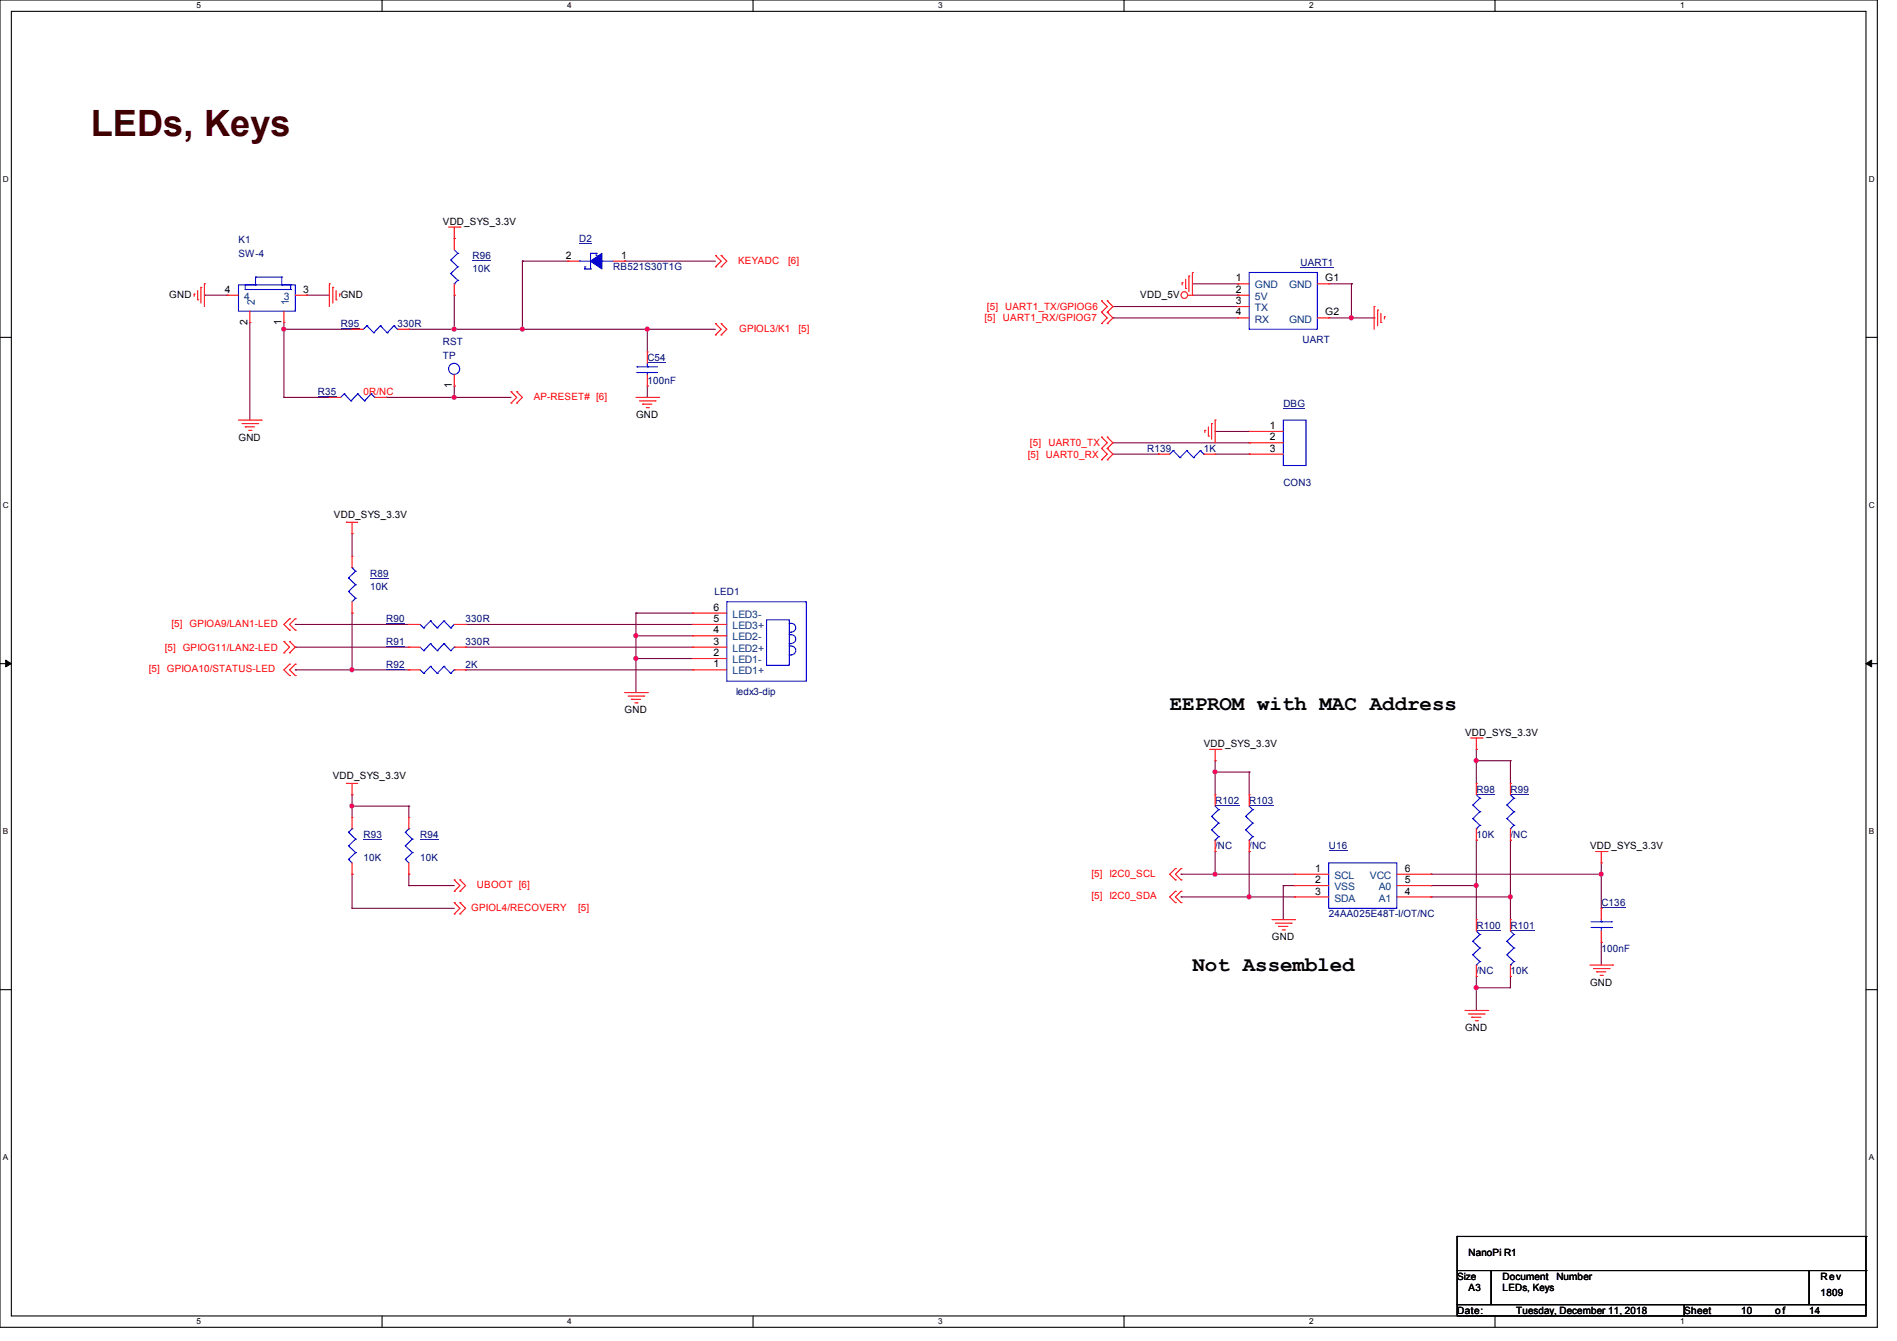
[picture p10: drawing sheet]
<svg xmlns="http://www.w3.org/2000/svg" width="297mm" height="210mm" viewBox="0 0 297 210" stroke-linecap="round" stroke-linejoin="round" font-family="sans-serif">
<path d="M0 0h293.9v207.9h-293.9zM1.8 1.8h290.3v204.3h-290.3z" fill="none" stroke="#000" stroke-width=".17"/>
<g fill="#fff">
<path d="M30.8 .2h.7v1.4h-.7z"/>
<path d="M30.8 206.2h.7v1.4h-.7z"/>
</g>
<path d="M59.8 0v1.8M59.8 206.1v1.8" fill="none" stroke="#000" stroke-width=".17"/>
<g fill="#fff">
<path d="M88.8 .2h.7v1.4h-.7z"/>
<path d="M88.8 206.2h.7v1.4h-.7z"/>
</g>
<path d="M117.9 0v1.8M117.9 206.1v1.8" fill="none" stroke="#000" stroke-width=".17"/>
<g fill="#fff">
<path d="M146.9 .2h.7v1.4h-.7z"/>
<path d="M146.9 206.2h.7v1.4h-.7z"/>
</g>
<path d="M176 0v1.8M176 206.1v1.8" fill="none" stroke="#000" stroke-width=".17"/>
<g fill="#fff">
<path d="M205 .2h.7v1.4h-.7z"/>
<path d="M205 206.2h.7v1.4h-.7z"/>
</g>
<path d="M234.1 0v1.8M234.1 206.1v1.8" fill="none" stroke="#000" stroke-width=".17"/>
<g fill="#fff">
<path d="M263.1 .2h.6v1.4h-.6z"/>
<path d="M263.1 206.2h.6v1.4h-.6z"/>
<path d="M.5 27.3h.9v1.4h-.9z"/>
<path d="M292.6 27.3h.9v1.4h-.9z"/>
<path d="M.5 78.4h.9v1.4h-.9z"/>
<path d="M292.6 78.4h.9v1.4h-.9z"/>
</g>
<path d="M0 52.8h1.8M292.1 52.8h1.8" fill="none" stroke="#000" stroke-width=".17"/>
<g fill="#fff">
<path d="M.5 129.5h.8v1.4h-.8z"/>
<path d="M292.6 129.5h.8v1.4h-.8z"/>
</g>
<path d="M0 103.9h1.8M292.1 103.9h1.8" fill="none" stroke="#000" stroke-width=".17"/>
<path d="M.9 103.4l.9 .5-.9 .5zM292.1 103.9l.9-.5v1z" fill="#000" stroke="#000" stroke-width=".16"/>
<g fill="#fff">
<path d="M.5 180.5h.8v1.4h-.8z"/>
<path d="M292.6 180.5h.8v1.4h-.8z"/>
</g>
<g fill="none" stroke="#000" stroke-width=".17">
<path d="M0 155h1.8M292.1 155h1.8M228.1 199h5.4v5.3h-5.4zM228.1 193.6h.1M228.1 193.6v5.4M228.1 193.6h64M233.5 199h49.8v5.3h-49.8zM283.3 199h8.8v5.3h-8.8zM292.1 193.6h.1M292.1 199h.1M292.1 193.6v5.4M228.1 204.3h35.6v1.8h-35.6z"/>
<path d="M263.7 204.3h28.4v1.8h-28.4z"/>
</g>
<g fill="none" stroke="#800040" stroke-width=".17">
<path d="M32 46.2h.1M32 46.2h3.6M39.1 50.5h.1M39.1 50.5v15.3M44.4 51.6h.1M44.4 50.5h.1M44.4 51.6h10.7M44.4 50.5v11.7M48 46.2h.1M48 46.2h3.6M64 51.6h.1M64 51.6h48"/>
<path d="M71.1 46.2h.1M71.1 51.6h.1M71.1 46.2v5.4M81.8 40.9h.1M81.8 51.6h.1M81.8 40.9h7.1M81.8 40.9v10.7M97.8 40.9h.1M97.8 40.9h14.2M101.3 51.6h.1M101.3 51.6v3.5M174.2 48h.1"/>
<path d="M174.2 49.8h.1M174.2 48h19.6M174.2 49.8h19.6M186.7 46.2h7.1M186.7 44.4h7.1M193.8 44.4h.1M193.8 46.2h.1M208 49.8h7.1M208 44.4h3.6M211.6 44.4h.1M211.6 49.8h.1M211.6 44.4v5.4"/>
<path d="M215.1 49.8h.1M44.4 62.2h.1M44.4 62.2h7.2M60.5 62.2h.1M60.5 62.2h19.5M71.1 60.5h.1M71.1 62.2h.1M71.1 60.5v1.7M101.3 60.5h.1M101.3 60.5v1.7M174.2 69.3h21.4M174.2 71.1h7.2"/>
<path d="M181.4 71.1h.1M190.2 67.6h.1M190.2 71.1h5.4M190.2 67.6h5.4M195.6 69.3h.1M195.6 71.1h.1M46.2 97.8h.1M46.2 97.8h17.8M55.1 96h.1M55.1 83.6h.1M55.1 83.6v3.5M55.1 96v8.9"/>
<path d="M72.9 97.8h.1M72.9 97.8h35.6M99.6 96h.1M99.6 99.6h.1M99.6 96v12.5M99.6 99.6h8.9M99.6 96h8.9M46.2 104.9h.1M46.2 101.3h.1M46.2 104.9h17.8M46.2 101.3h17.8M55.1 104.9h.1"/>
<path d="M72.9 104.9h.1M72.9 101.3h.1M72.9 104.9h35.6M72.9 101.3h35.6M99.6 103.1h.1M99.6 103.1h8.9M190.2 119.1h.1M190.2 119.1v5.4M231.1 119.1h.1M231.1 117.3h.1M231.1 117.3v5.4M231.1 119.1h5.4"/>
<path d="M236.5 119.1h.1M236.5 119.1v3.6M55.1 126.2h.1M55.1 136.9h.1M55.1 124.5h.1M55.1 124.5v3.5M55.1 136.9v5.3M55.1 126.2h8.9M64 126.2h.1M64 136.9h.1M64 138.7h.1M64 126.2v1.8"/>
<path d="M64 136.9v1.8M64 138.7h7.1M184.9 136.9h.1M184.9 136.9h17.8M190.2 136.9h.1M190.2 120.9h.1M190.2 133.3h.1M190.2 133.3v3.6M190.2 120.9h5.4M195.6 120.9h.1M195.6 133.3h.1M195.6 120.9v3.6"/>
<path d="M195.6 133.3v7.2M200.9 138.7h.1M200.9 138.7h1.8M200.9 138.7v5.3M224 136.9h.1M224 138.7h.1M224 138.7h7.1M224 136.9h26.7M231.1 138.7h.1M231.1 131.6h.1M231.1 131.6v12.4M236.5 131.6h.1"/>
<path d="M236.5 131.6v12.4M250.7 135.1h.1M250.7 136.9h.1M250.7 135.1v7.1M55.1 142.2h.1M55.1 142.2h16M184.9 140.5h.1M184.9 140.5h17.8M195.6 140.5h.1M224 140.5h.1M224 140.5h12.5M231.1 154.7h.1"/>
<path d="M231.1 152.9h.1M231.1 152.9v5.3M236.5 140.5h.1M236.5 152.9h.1M236.5 152.9v1.8h-5.4M250.7 147.6h.1M250.7 147.6v3.5"/>
</g>
<g fill="#f0f" stroke="#f0f" stroke-width=".17">
<circle cx="101.3" cy="51.5" r=".32"/>
<circle cx="99.5" cy="103.1" r=".32"/>
<circle cx="55.1" cy="126.2" r=".32"/>
<circle cx="250.7" cy="136.9" r=".32"/>
<circle cx="236.5" cy="140.4" r=".32"/>
<circle cx="231.1" cy="154.7" r=".32"/>
<circle cx="190.2" cy="136.9" r=".32"/>
<circle cx="190.2" cy="120.9" r=".32"/>
<circle cx="231.1" cy="138.7" r=".32"/>
<circle cx="231.1" cy="119.1" r=".32"/>
<circle cx="195.6" cy="140.4" r=".32"/>
<circle cx="44.4" cy="51.5" r=".32"/>
<circle cx="71.1" cy="62.2" r=".32"/>
<circle cx="81.8" cy="51.5" r=".32"/>
<circle cx="71.1" cy="51.5" r=".32"/>
<circle cx="99.5" cy="99.5" r=".32"/>
<circle cx="55.1" cy="104.9" r=".32"/>
<circle cx="211.6" cy="49.8" r=".32"/>
</g>
<g fill="none" stroke="#f00" stroke-width=".17">
<path d="M70.2 35.6h1.8M71.1 37.3h.1M71.1 35.6v3.5M72 35.6h.1M30.4 46.1h.1M30.4 46.1v.3M30.9 46.9h.1M30.9 45.5v1.4M31.5 45h.1M31.5 45v2.5M32 44.4h.1M32 44.4v3.6"/>
<path d="M35.6 46.2h.1M35.6 46.2h1.7M39.1 50.5h.1M39.1 48.7v1.8M44.4 50.5h.1M44.4 48.7v1.8M46.2 46.2h1.8M48 46.2h.1M51.6 44.4h.1M51.6 44.4v3.6M52.1 45h.1M52.1 45v2.5"/>
<path d="M52.6 46.9h.1M52.6 45.5v1.4M53.2 46.1h.1M53.2 46.1v.3M55.1 51.6h.1M55.1 51.6h1.8M62.2 51.6h1.8M64 51.6h.1M71.1 46.2h.1M71.1 44.4v1.8M71.1 58.7v1.8M88.9 40.9h.1"/>
<path d="M88.9 40.9h1.8M96 40.9h1.8M97.8 40.9h.1M101.3 55.1h.1M101.3 55.1v1.8M101.3 58.7v1.8M112 50.7h.1M112 52.5h.1M112 41.8h.1M112 40h.1M112 50.7l.9 .9-.9 .9M112 40l.9 .9-.9 .9"/>
<path d="M112.9 50.7h.1M112.9 52.5h.1M112.9 41.8h.1M112.9 40h.1M112.9 50.7l.9 .9-.9 .9M112.9 40l.9 .9-.9 .9M172.5 48.9h.1M172.5 47.1h.1M172.5 50.7h.1M172.5 47.1l.9 .9-.9 .9M172.5 48.9l.9 .9-.9 .9M173.4 47.1h.1"/>
<path d="M173.4 48.9h.1M173.4 50.7h.1M173.4 47.1l.8 .9-.8 .9M173.4 48.9l.8 .9-.8 .9M185.1 44.3h.1M185.1 44.3v.3M185.6 45.2h.1M185.6 43.7v1.5M186 46.2h.7M186.1 43.2h.1M186.1 43.2v2.5M186.7 42.7h.1"/>
<path d="M186.7 46.2h.1M186.7 42.7v3.5M193.8 44.4h.1M193.8 46.2h.1M193.8 48h.1M193.8 49.8h.1M193.8 46.2h1.8M193.8 44.4h1.8M193.8 48h1.8M193.8 49.8h1.8M206.2 44.4h1.8M206.2 49.8h1.8"/>
<path d="M208 44.4h.1M208 49.8h.1M215.1 48h.1M215.1 48v3.6M215.7 48.6h.1M215.7 48.6v2.4M216.2 50.5h.1M216.2 49.1v1.4M216.7 49.6h.1M216.7 49.6v.4M37.3 65.8h3.6M37.9 66.3h2.4"/>
<path d="M38.4 66.8h.1M38.4 66.8h1.4M38.9 67.4h.4M39.3 67.4h.1M40.3 66.3h.1M40.9 65.8h.1M51.6 62.2h.1M51.6 62.2h1.7M58.7 62.2h1.8M60.5 62.2h.1M71.1 60.5h.1M80 63.1h.1"/>
<path d="M80 61.3h.1M80 61.3l.9 .9-.9 .9M80.9 63.1h.1M80.9 61.3h.1M80.9 61.3l.9 .9-.9 .9M99.6 62.2h3.5M100.1 62.8h2.5M100.6 63.3h.1M100.6 63.3h1.5M101.2 63.8h.3M101.3 60.5h.1M101.5 63.8h.1"/>
<path d="M102.6 62.8h.1M103.1 62.2h.1M172.5 70.2h.1M172.5 68.5h.1M172.5 72h.1M172.5 68.5l.9 .8-.9 .9M172.5 70.2l.9 .9-.9 .9M173.4 68.5h.1M173.4 70.2h.1M173.4 72h.1M173.4 68.5l.8 .8-.8 .9M173.4 70.2l.8 .9-.8 .9"/>
<path d="M181.4 71.1h.1M181.4 71.1h1.7M188.5 71.1h1.7M188.6 67.4h.1M188.6 67.4v.3M189.2 68.3h.1M189.2 66.8v1.5M189.7 66.3h.1M189.7 66.3v2.5M190.2 65.8h.1M190.2 71.1h.1M190.2 65.8v3.5"/>
<path d="M195.6 67.6h.1M195.6 69.3h.1M195.6 71.1h.1M195.6 71.1h5.3M195.6 67.6h5.3M195.6 69.3h5.3M45.3 98.7h.1M45.3 96.9h.1M45.3 96.9l-.9 .9 .9 .9M46.2 98.7h.1M46.2 96.9h.1M46.2 96.9l-.9 .9 .9 .9"/>
<path d="M54.2 81.8h.1M54.2 81.8h1.8M55.1 83.6h.1M55.1 96h.1M55.1 87.1h.1M55.1 81.8v1.8M55.1 87.1v1.8M55.1 94.2v1.8M64 97.8h.1M64 97.8h1.8M71.1 97.8h1.8M72.9 97.8h.1"/>
<path d="M108.5 99.6h.1M108.5 97.8h.1M108.5 96h.1M108.5 97.8h5.3M108.5 99.6h5.3M108.5 96h5.3M44.4 102.2h.1M44.4 100.5h.1M44.4 100.5l.9 .8-.9 .9M45.3 105.8h.1M45.3 104h.1M45.3 100.5h.1"/>
<path d="M45.3 102.2h.1M45.3 104l-.9 .9 .9 .9M45.3 100.5l.9 .8-.9 .9M46.2 105.8h.1M46.2 104h.1M46.2 104l-.9 .9 .9 .9M64 101.3h.1M64 104.9h.1M64 101.3h1.8M64 104.9h1.8M71.1 101.3h1.8M71.1 104.9h1.8"/>
<path d="M72.9 101.3h.1M72.9 104.9h.1M97.8 108.5h3.5M98.3 109h2.5M98.8 109.5h.1M98.8 109.5h1.5M99.4 110.1h.3M99.7 110.1h.1M100.8 109h.1M101.3 108.5h.1M108.5 104.9h.1M108.5 103.1h.1"/>
<path d="M108.5 101.3h.1M108.5 101.3h5.3M108.5 104.9h5.3M108.5 103.1h5.3M189.4 117.3h1.7M190.2 119.1h.1M190.2 117.3v1.8M191.1 117.3h.1M230.3 115.6h1.7M231.1 117.3h.1M231.1 115.6v1.7M232 115.6h.1"/>
<path d="M54.2 122.7h.1M54.2 122.7h1.8M55.1 124.5h.1M55.1 136.9h.1M55.1 128h.1M55.1 122.7v1.8M55.1 128v1.8M55.1 135.1v1.8M64 136.9h.1M64 128h.1M64 128v1.8M64 135.1v1.8"/>
<path d="M71.1 139.6h.1M71.1 137.8h.1M71.1 137.8l.9 .9-.9 .9M72 139.6h.1M72 137.8h.1M72 137.8l.9 .9-.9 .9M184 137.8h.1M184 136h.1M184 139.6h.1M184 136l-.9 .9 .9 .9M184 139.6l-.9 .9 .9 .9M184.9 137.8h.1"/>
<path d="M184.9 136h.1M184.9 139.6h.1M184.9 136l-.9 .9 .9 .9M184.9 139.6l-.9 .9 .9 .9M190.2 124.5h.1M190.2 133.3h.1M190.2 124.5v1.7M190.2 131.6v1.7M195.6 124.5h.1M195.6 133.3h.1M195.6 124.5v1.7M195.6 131.6v1.7"/>
<path d="M202.7 136.9h.1M202.7 138.7h.1M202.7 136.9h5.3M202.7 138.7h5.3M218.7 136.9h5.3M218.7 138.7h5.3M224 138.7h.1M224 136.9h.1M231.1 122.7h.1M231.1 131.6h.1M231.1 122.7v1.8M231.1 129.8v1.8"/>
<path d="M236.5 122.7h.1M236.5 131.6h.1M236.5 122.7v1.8M236.5 129.8v1.8M249.8 133.3h1.8M250.7 135.1h.1M250.7 133.3v1.8M251.6 133.3h.1M71.1 143.1h.1M71.1 141.4h.1M71.1 141.4l.9 .8-.9 .9M72 143.1h.1"/>
<path d="M72 141.4h.1M72 141.4l.9 .8-.9 .9M184 141.4h.1M184.9 141.4h.1M199.1 144h3.6M199.7 144.6h2.4M200.2 145.1h.1M200.2 145.1h1.4M200.7 145.6h.4M201.1 145.6h.1M202.1 144.6h.1M202.7 144h.1"/>
<path d="M202.7 140.5h.1M202.7 140.5h5.3M218.7 140.5h5.3M224 140.5h.1M229.4 158.2h3.5M229.9 158.8h2.5M230.4 159.3h.1M230.4 159.3h1.5M231 159.9h.3M231.1 144h.1M231.1 152.9h.1M231.1 144v1.8"/>
<path d="M231.1 151.1v1.8M231.3 159.9h.1M232.4 158.8h.1M232.9 158.2h.1M236.5 144h.1M236.5 152.9h.1M236.5 144v1.8M236.5 151.1v1.8M248.9 151.1h3.6M249.5 151.7h2.4M250 152.2h.1M250 152.2h1.4"/>
<path d="M250.5 152.7h.4M250.7 142.2h.1M250.7 147.6h.1M250.7 142.2v1.8M250.7 145.8v1.8M250.9 152.7h.1M251.9 151.7h.1M252.5 151.1h.1"/>
<circle cx="185.4" cy="46.2" r=".52"/>
</g>
<g fill="none" stroke="#00f" stroke-width=".17">
<path d="M71.1 39.1l.6 .6M71.7 39.7h.1M71.7 39.7l-1.1 1M93.3 39.7h.1M93.3 39.7h-.8v2.4M93.3 39.7v.3M37.3 44.6h8.9v4.1h-8.9zM38.4 45.3h.1M38.4 44.6h.1M38.4 45.3h7.1M38.4 44.6v.7M38.4 44.6h1.6"/>
<path d="M40 44.6h.1M40 43.4h.1M40 43.4v1.2M40 43.4h4.1M44.1 43.4h.1M44.1 44.6h.1M44.1 44.6h1.4M44.1 43.4v1.2M45.5 44.6h.1M45.5 45.3h.1M45.5 44.6v.7M57.4 51h.1"/>
<path d="M57.4 51l-.5 .6M57.4 51l1.1 1.1M58.5 52.1h.1M59.6 51h.1M59.6 51l-1.1 1.1M59.6 51l1 1.1M60.6 52.1h.1M61.7 51h.1M61.7 51l-1.1 1.1M61.7 51l.5 .6M62.2 51.6h.1M70.6 40.7h.1"/>
<path d="M70.6 42.8h.1M70.6 40.7l1.1 1.1M70.6 42.8l1.1 1.1M71.1 44.4h.1M71.7 41.8h.1M71.7 43.9h.1M71.7 43.9l-.6 .5M71.7 41.8l-1.1 1M90.7 40.9h.1M90.7 40.9h1.8M91.6 42.1h.1M91.6 41.8h.1"/>
<path d="M91.6 42.1h.9M91.6 41.8v.3M92.5 42.1h.1M93.3 40h.1M94.2 40.9h.1M94.2 40.9h1.8M99.7 57.4h.1M99.7 58.3h.1M99.7 57.4h3.3M99.7 58.3h3.3M101.3 58.3h.1M101.3 57.4h.1"/>
<path d="M101.3 56.9v.5M101.3 58.3v.4M195.6 42.7h10.6v8.9h-10.6zM53.9 61.7h.1M53.9 61.7l-.6 .5M53.9 61.7l1 1.1M54.9 62.8h.1M56 61.7h.1M56 61.7l-1.1 1.1M56 61.7l1.1 1.1M57.1 62.8h.1M58.1 61.7h.1"/>
<path d="M58.1 61.7l-1 1.1M58.1 61.7l.6 .5M58.7 62.2h.1M183.7 70.6h.1M183.7 70.6l-.6 .5M183.7 70.6l1 1.1M184.7 71.7h.1M185.8 70.6h.1M185.8 70.6l-1.1 1.1M185.8 70.6l1.1 1.1M186.9 71.7h.1M187.9 70.6h.1"/>
<path d="M187.9 70.6l-1 1.1M187.9 70.6l.6 .5M188.5 71.1h.1M200.9 65.8h3.6v7.1h-3.6zM54.6 92.6h.1M54.6 90.5h.1M54.6 92.6l1.1 1.1M54.6 90.5l1.1 1.1M55.1 88.9h.1M55.1 88.9l.6 .6M55.7 93.7h.1M55.7 91.6h.1"/>
<path d="M55.7 89.5h.1M55.7 93.7l-.6 .5M55.7 91.6l-1.1 1M55.7 89.5l-1.1 1M65.8 97.8l.5 .5M66.3 98.3h.1M67.4 97.2h.1M67.4 97.2l-1.1 1.1M67.4 97.2l1.1 1.1M68.5 98.3h.1M69.5 97.2h.1M69.5 97.2l-1 1.1"/>
<path d="M69.5 97.2l1.1 1.1M70.6 98.3h.1M71.1 97.8h.1M71.1 97.8l-.5 .5M113.8 94.2h12.4v12.5h-12.4zM120 97.1h3.6v7.1h-3.6zM123.6 97.6a.71 .71 0 0 1 1 .5 .71 .71 0 0 1-.7 .9M123.6 99.4a.71 .71 0 0 1 1 .5 .71 .71 0 0 1-.7 .9M123.6 97.6h.1M123.6 99h.1M123.6 99.4h.1M123.6 99h.3"/>
<path d="M65.8 101.3l.5 .6M65.8 104.9l.5 .6M66.3 101.9h.1M66.3 105.5h.1M67.4 100.8h.1M67.4 104.4h.1M67.4 100.8l-1.1 1.1M67.4 100.8l1.1 1.1M67.4 104.4l-1.1 1.1M67.4 104.4l1.1 1.1M68.5 101.9h.1M68.5 105.5h.1"/>
<path d="M69.5 100.8h.1M69.5 104.4h.1M69.5 100.8l-1 1.1M69.5 100.8l1.1 1.1M69.5 104.4l-1 1.1M69.5 104.4l1.1 1.1M70.6 101.9h.1M70.6 105.5h.1M71.1 101.3h.1M71.1 104.9h.1M71.1 101.3l-.5 .6M71.1 104.9l-.5 .6"/>
<path d="M123.6 101.2a.71 .71 0 0 1 1 .5 .71 .71 0 0 1-.7 .8M123.6 100.8h.1M123.6 101.2h.1M123.6 102.6h.1M123.6 100.8h.3M123.6 102.6h.3M54.6 134.6h.1M54.6 132.5h.1M54.6 130.3h.1M54.6 134.6l.5 .5M54.6 132.5l1.1 1M54.6 130.3l1.1 1.1"/>
<path d="M55.1 129.8h.1M55.1 129.8l-.5 .5M55.7 133.5h.1M55.7 131.4h.1M55.7 133.5l-1.1 1.1M55.7 131.4l-1.1 1.1M63.5 134.6h.1M63.5 132.5h.1M63.5 130.3h.1M63.5 134.6l.5 .5M63.5 132.5l1.1 1M63.5 130.3l1.1 1.1"/>
<path d="M64 129.8h.1M64 129.8l-.5 .5M64.6 133.5h.1M64.6 131.4h.1M64.6 133.5l-1.1 1.1M64.6 131.4l-1.1 1.1M189.7 127.8h.1M189.7 130h.1M189.7 127.8l1.1 1.1M189.7 130l1.1 1M190.2 131.6h.1M190.2 126.2l.6 .6"/>
<path d="M190.8 126.8h.1M190.8 128.9h.1M190.8 131h.1M190.8 126.8l-1.1 1M190.8 128.9l-1.1 1.1M190.8 131l-.6 .6M195 127.8h.1M195 130h.1M195 127.8l1.1 1.1M195 130l1.1 1M195.6 131.6h.1M195.6 126.2l.5 .6"/>
<path d="M196.1 126.8h.1M196.1 128.9h.1M196.1 131h.1M196.1 126.8l-1.1 1M196.1 128.9l-1.1 1.1M196.1 131l-.5 .6M208 135.1h10.7v7.1h-10.7zM230.6 126.1h.1M230.6 128.2h.1M230.6 126.1l1.1 1M230.6 128.2l1.1 1M231.1 129.8h.1"/>
<path d="M231.1 124.5l.6 .5M231.7 125h.1M231.7 127.1h.1M231.7 129.2h.1M231.7 125l-1.1 1.1M231.7 127.1l-1.1 1.1M231.7 129.2l-.6 .6M235.9 126.1h.1M235.9 128.2h.1M235.9 126.1l1.1 1M235.9 128.2l1.1 1M236.5 129.8h.1"/>
<path d="M236.5 124.5l.5 .5M237 125h.1M237 127.1h.1M237 129.2h.1M237 125l-1.1 1.1M237 127.1l-1.1 1.1M237 129.2l-.5 .6M230.6 147.4h.1M230.6 149.5h.1M230.6 147.4l1.1 1.1M230.6 149.5l1.1 1.1M231.1 151.1h.1"/>
<path d="M231.1 145.8l.6 .5M231.7 146.3h.1M231.7 148.5h.1M231.7 150.6h.1M231.7 146.3l-1.1 1.1M231.7 148.5l-1.1 1M231.7 150.6l-.6 .5M235.9 147.4h.1M235.9 149.5h.1M235.9 147.4l1.1 1.1M235.9 149.5l1.1 1.1M236.5 151.1h.1"/>
<path d="M236.5 145.8l.5 .5M237 146.3h.1M237 148.5h.1M237 150.6h.1M237 146.3l-1.1 1.1M237 148.5l-1.1 1M237 150.6l-.5 .5M249.1 145.2h3.2M249.1 144.4h3.2M250.7 144.4h.1M250.7 145.2h.1M250.7 144v.4"/>
<path d="M250.7 145.2v.6M252.3 145.2h.1M252.3 144.4h.1"/>
<circle cx="71.1" cy="57.8" r=".87"/>
</g>
<g fill="none" stroke="#000080" stroke-width=".16">
<path d="M90.7 38.1h2M53.3 51.5h3M74 40.8h2.9M101.3 56.8h3M203.6 41.8h5.2M49.8 62.1h2.9M200.9 63.9h3.4M58 90.6h2.9M60.5 97.7h2.9M60.5 101.2h2.9M60.5 104.8h2.9M56.9 131.5h2.9"/>
<path d="M65.8 131.5h2.9M190.2 126.1h3.9M195.6 126.1h3.8M208 133.2h2.9M231.1 124.4h3M236.5 124.4h2.9M231.1 145.7h3.8M236.5 145.7h3.8M250.7 142.1h3.8"/>
</g>
<path d="M92.5 40.9l1.7-1.2v2.4z" fill-rule="evenodd" fill="#00f" stroke="#00f" stroke-width=".17"/>
<text font-size="5.7" fill="#400000" x="14.2" y="21.3">LEDs, Keys</text>
<g font-size="3.3">
<text x="183.1" y="111.2">EEPROM with MAC Address</text>
<text x="186.7" y="152.1">Not Assembled</text>
</g>
<g font-size="1.6">
<text x="69.3" y="35.2">VDD_SYS_3.3V</text>
<text x="88.6" y="40.5">2</text>
<text x="97.2" y="40.5">1</text>
<text x="26.5" y="46.6">GND</text>
<text x="35.2" y="45.8">4</text>
<text x="47.5" y="45.8">3</text>
<text x="53.3" y="46.6">GND</text>
<text x="178.5" y="46.6">VDD_5V</text>
<text x="193.5" y="44.1">1</text>
<text x="193.5" y="45.8">2</text>
<text x="193.5" y="47.6">3</text>
<text x="207.5" y="44.1">G1</text>
<text x="38.7" y="50.8" transform="rotate(-90 38.7 50.8)">2</text>
<text x="44.1" y="50.8" transform="rotate(-90 44.1 50.8)">1</text>
<text x="193.5" y="49.4">4</text>
<text x="207.5" y="49.4">G2</text>
<text x="70.7" y="60.8" transform="rotate(-90 70.7 60.8)">1</text>
<text x="99.6" y="65.4">GND</text>
<text x="37.3" y="69">GND</text>
<text x="198.8" y="67.2">1</text>
<text x="198.8" y="69">2</text>
<text x="198.8" y="70.7">3</text>
<text x="52.3" y="81.1">VDD_SYS_3.3V</text>
<text x="111.7" y="95.6">6</text>
<text x="111.7" y="101">3</text>
<text x="111.7" y="99.2">4</text>
<text x="111.7" y="97.4">5</text>
<text x="111.7" y="104.5">1</text>
<text x="111.7" y="102.7">2</text>
<text x="97.8" y="111.7">GND</text>
<text x="188.5" y="117">VDD_SYS_3.3V</text>
<text x="229.4" y="115.2">VDD_SYS_3.3V</text>
<text x="52.1" y="122">VDD_SYS_3.3V</text>
<text x="205.9" y="136.5">1</text>
<text x="219.9" y="136.5">6</text>
<text x="248.9" y="133">VDD_SYS_3.3V</text>
<text x="205.9" y="138.3">2</text>
<text x="205.9" y="140.1">3</text>
<text x="219.9" y="140.1">4</text>
<text x="219.9" y="138.3">5</text>
<text x="199.1" y="147.2">GND</text>
<text x="248.9" y="154.3">GND</text>
<text x="229.4" y="161.5">GND</text>
<text x="229.9" y="196.7">NanoPi R1</text>
<text x="228.1" y="200.4">Size</text>
<text x="229.9" y="202.2">A3</text>
<text x="235.2" y="200.4">Document</text>
<text x="235.3" y="202.2">LEDs, Keys</text>
<text x="243.7" y="200.4">Number</text>
<text x="285" y="200.4">Rev</text>
<text x="285" y="202.9">1809</text>
<text x="228.1" y="205.7">Date:</text>
<text x="237.4" y="205.7">Tuesday, December 11, 2018</text>
<text x="263.7" y="205.7">Sheet</text>
<text x="272.6" y="205.7">10</text>
<text x="277.9" y="205.7">o f</text>
<text x="283.3" y="205.7">14</text>
</g>
<g font-size="1.6" fill="#000080">
<text x="37.3" y="38.1">K1</text>
<text x="37.3" y="40.2">SW-4</text>
<text x="74" y="40.6">R96</text>
<text x="90.7" y="37.9">D2</text>
<text x="203.6" y="41.6">UART1</text>
<text x="74" y="42.7">10K</text>
<text x="96" y="42.3">RB521S30T1G</text>
<text x="53.3" y="51.2">R95</text>
<text x="62.2" y="51.2">330R</text>
<text x="203.9" y="53.7">UART</text>
<text x="69.3" y="54.1">RST</text>
<text x="69.3" y="56.2">TP</text>
<text x="101.4" y="56.6">C54</text>
<text x="49.8" y="61.9">R35</text>
<text x="101.4" y="60.1">100nF</text>
<text x="200.9" y="63.7">DBG</text>
<text x="179.6" y="70.8">R139</text>
<text x="188.5" y="70.8">1K</text>
<text x="200.9" y="76.1">CON3</text>
<text x="58" y="90.3">R89</text>
<text x="58" y="92.5">10K</text>
<text x="111.9" y="93.2">LED1</text>
<text x="60.5" y="101">R91</text>
<text x="60.5" y="97.5">R90</text>
<text x="72.9" y="101">330R</text>
<text x="72.9" y="97.5">330R</text>
<text x="60.5" y="104.6">R92</text>
<text x="72.9" y="104.6">2K</text>
<text x="115.2" y="108.8">ledx3-dip</text>
<text x="190.3" y="125.9">R102</text>
<text x="195.6" y="125.9">R103</text>
<text x="231.2" y="124.1">R98</text>
<text x="236.5" y="124.1">R99</text>
<text x="56.9" y="131.2">R93</text>
<text x="65.8" y="131.2">R94</text>
<text x="231.2" y="131.2">10K</text>
<text x="236.5" y="131.2">/NC</text>
<text x="56.9" y="134.8">10K</text>
<text x="65.8" y="134.8">10K</text>
<text x="190.3" y="133">/NC</text>
<text x="195.6" y="133">/NC</text>
<text x="208" y="133">U16</text>
<text x="208" y="143.7">24AA025E48T-I/OT/NC</text>
<text x="250.7" y="141.9">C136</text>
<text x="231.2" y="145.5">R100</text>
<text x="236.5" y="145.5">R101</text>
<text x="250.7" y="149">100nF</text>
<text x="231.2" y="152.6">/NC</text>
<text x="236.5" y="152.6">10K</text>
</g>
<g font-size="1.6" fill="#f00">
<text x="115.6" y="41.3">KEYADC</text>
<text x="123.4" y="41.3">[6]</text>
<text x="115.7" y="51.9">GPIOL3/K1</text>
<text x="125" y="51.9">[5]</text>
<text x="154.1" y="50.3">[5]</text>
<text x="154.5" y="48.6">[5]</text>
<text x="157" y="50.3">UART1_RX/GPIOG7</text>
<text x="157.4" y="48.6">UART1_TX/GPIOG6</text>
<text x="56.9" y="61.9">0R/NC</text>
<text x="83.6" y="62.6">AP-RESET# [6]</text>
<text x="160.9" y="71.7">[5]</text>
<text x="161.3" y="69.9">[5]</text>
<text x="163.8" y="71.7">UART0_RX</text>
<text x="164.1" y="69.9">UART0_TX</text>
<text x="25.8" y="101.9">[5]</text>
<text x="26.8" y="98.2">[5]</text>
<text x="28.6" y="101.9">GPIOG11/LAN2-LED</text>
<text x="29.7" y="98.2">GPIOA9/LAN1-LED</text>
<text x="23.3" y="105.3">[5]</text>
<text x="26.1" y="105.3">GPIOA10/STATUS-LED</text>
<text x="170.9" y="137.3">[5]</text>
<text x="173.7" y="137.3">I2C0_SCL</text>
<text x="73.8" y="142.6">GPIOL4/RECOVERY</text>
<text x="74.7" y="139.1">UBOOT [6]</text>
<text x="90.5" y="142.6">[5]</text>
<text x="170.9" y="140.8">[5]</text>
<text x="173.7" y="140.8">I2C0_SDA</text>
</g>
<g font-size="1.6" fill="#004080">
<text x="38.2" y="46.9">4</text>
<text x="39.9" y="47.8" transform="rotate(-90 39.9 47.8)">2</text>
<text x="44.5" y="46.9">3</text>
<text x="45.2" y="47.8" transform="rotate(-90 45.2 47.8)">1</text>
<text x="196.5" y="45.2">GND</text>
<text x="196.5" y="46.9">5V</text>
<text x="201.8" y="45.2">GND</text>
<text x="196.5" y="48.7">TX</text>
<text x="196.5" y="50.5">RX</text>
<text x="201.8" y="50.5">GND</text>
<text x="114.7" y="100.3">LED2-</text>
<text x="114.7" y="98.5">LED3+</text>
<text x="114.7" y="96.7">LED3-</text>
<text x="114.7" y="105.6">LED1+</text>
<text x="114.7" y="103.8">LED1-</text>
<text x="114.7" y="102.1">LED2+</text>
<text x="208.9" y="137.6">SCL</text>
<text x="214.5" y="137.6">VCC</text>
<text x="208.9" y="139.4">VSS</text>
<text x="208.9" y="141.2">SDA</text>
<text x="215.9" y="141.2">A1</text>
<text x="215.9" y="139.4">A0</text>
</g>
<g font-size="1.3">
<text x="30.8" y="1.3">5</text>
<text x="88.8" y="1.3">4</text>
<text x="146.9" y="1.3">3</text>
<text x="205" y="1.3">2</text>
<text x="263.1" y="1.3">1</text>
<text x=".5" y="28.4">D</text>
<text x="292.6" y="28.4">D</text>
<text x=".5" y="79.5">C</text>
<text x="292.6" y="79.5">C</text>
<text x=".5" y="130.6">B</text>
<text x="292.6" y="130.6">B</text>
<text x=".5" y="181.7">A</text>
<text x="292.6" y="181.7">A</text>
<text x="30.8" y="207.4">5</text>
<text x="88.8" y="207.4">4</text>
<text x="146.9" y="207.4">3</text>
<text x="205" y="207.4">2</text>
<text x="263.1" y="207.4">1</text>
</g>
</svg>
